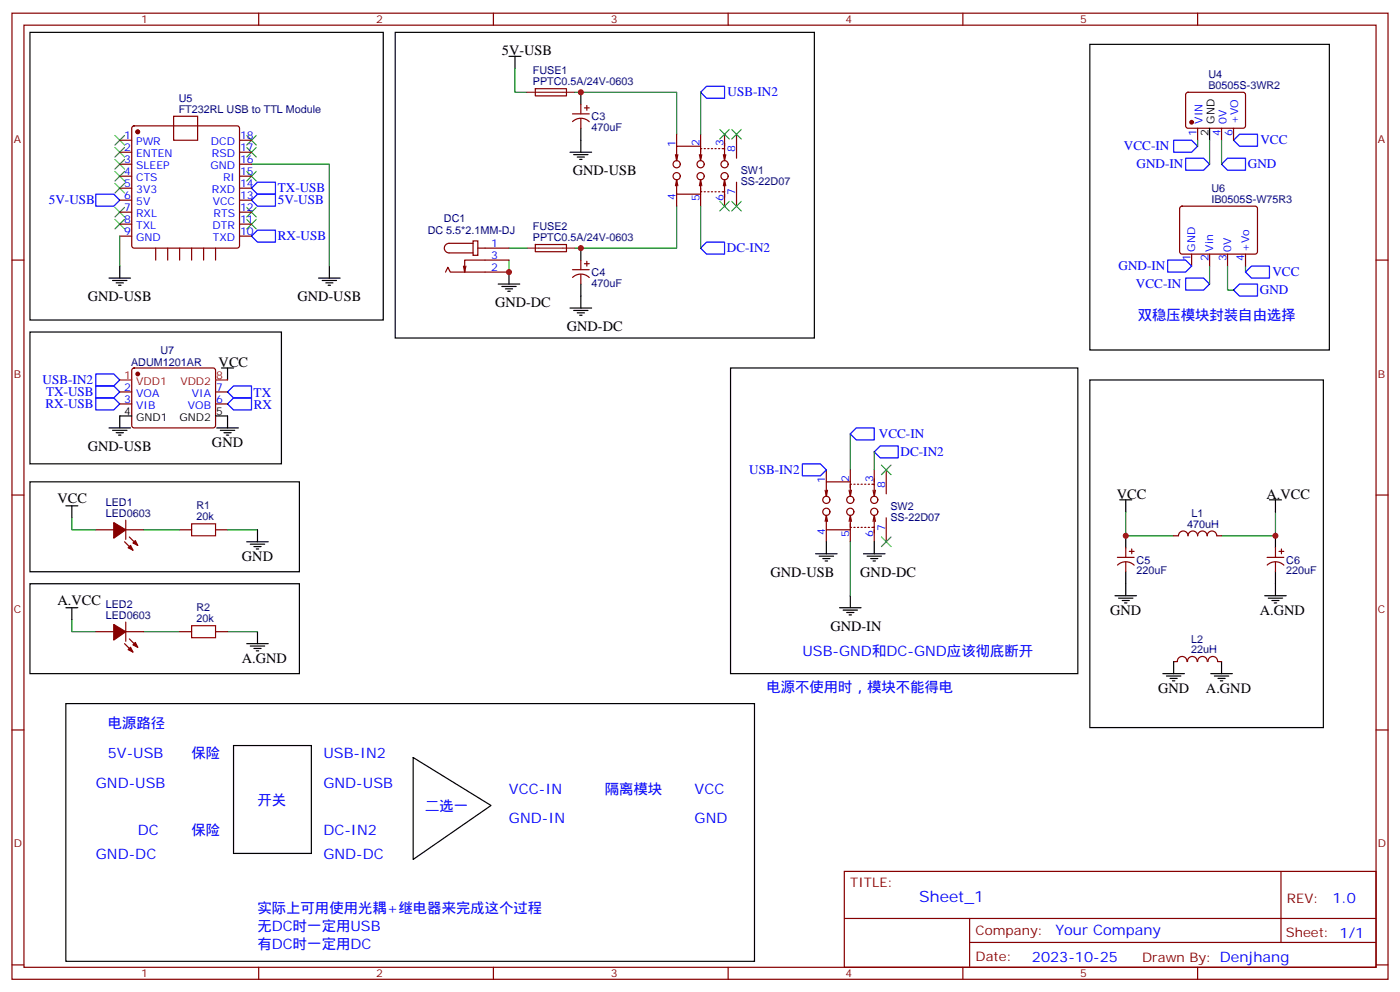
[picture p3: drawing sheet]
<svg xmlns="http://www.w3.org/2000/svg" width="412mm" height="292mm" viewBox="0 0 412 292" stroke-linecap="round" stroke-linejoin="round" font-family="sans-serif">
<g fill="none" stroke="#870000" stroke-width=".35">
<path d="M3.5 3.9h405.4v284.3h-405.4zM7.1 7.4h398.2v277.3h-398.2zM76.2 3.9v3.5M145.3 3.9v3.5M214.5 3.9v3.5M283.6 3.9v3.5M352.8 3.9v3.5M39 37.2l.5-.2h30.3l.5 .2 .3 .5v34.6l-.3 .5-.5 .2h-30.3l-.5-.2-.2-.5v-34.6zM51.2 34.2h7v7.1h-7zM157.7 26.1h9.1l.1 2.1h-9.2zM168.6 33.5h5M168.7 35.8a3.5 3.5 0 0 1 4.9 0"/>
<path d="M171.1 30.7v2.8M171.1 34.9v2.8M172.2 31.8h1.4M172.9 31v1.5M199.3 39.5v3.5M206.4 39.5v5.3M213.4 39.5v4.4M217 39.5v7.1M349.5 27.4l.5-.2h16.5l.4 .7-.1 9.4-.6 .4h-16.5l-.5-.7v-9.1zM352.8 37.7v3.6M359.8 37.7v3.6M363.4 37.7v3.6"/>
<path d="M35.3 41.3h3.5M35.3 44.8h3.5M35.3 48.3h3.5M35.3 51.9h3.5M35.3 55.4h3.5M35.3 58.9h3.5M70.6 41.3h3.5M70.6 44.8h3.5M70.6 48.3h3.5M70.6 51.9h3.5M70.6 55.4h3.5M70.6 58.9h3.5"/>
<path d="M199 45.5l.3 1.8M199.3 52.9v4.2h7.1M199.3 57.1v3.6M199.3 52.9l.4 1.8M199.3 52.9l-.3 1.8M199.7 45.5l-.4 1.8M206 45.5l.4 1.8 .3-1.8M206 54.7l.4-1.8 .3 1.8M206.4 43h-7.1v4.3M206.4 53.6v2.8h.3M206.4 55.4v5.3M206.7 43.7h-.3v2.9"/>
<path d="M207.4 43.7h.4M207.4 56.4h.4M208.5 43.7h.3M208.5 56.4h.3M209.5 43.7h.4M209.5 56.4h.4M210.6 43.7h.4M210.6 56.4h.4M211.7 43.7h.3M211.7 56.4h.3M212.7 43.7h.7v2.9M213.1 45.5l.3 1.8 .4-1.8"/>
<path d="M213.1 54.7l.3-1.8 .4 1.8M213.4 53.6v2.8h-.7M213.4 56.3v4.4M217 53.6v7.1M3.5 76.6h3.6M35.3 62.4h3.5M35.3 66h3.5M35.3 69.5h3.5M45.9 73v3.6M49.4 73v3.6M52.9 73v3.6M56.4 73v3.6"/>
<path d="M60 73v3.6M63.5 73v3.6M70.6 62.4h3.5M70.6 66h3.5M70.6 69.5h3.5M137.2 78.3l-.3 1.8M139.3 70.9h1.5v4.2h-1.5zM139.3 71.6h-7a1.41 1.41 0 0 0-1.4 1.4 1.41 1.41 0 0 0 1.4 1.4h7M140.8 73h9.1M149.9 76.6h-13v3.5l-.4-1.8M157.7 72h9.1l.1 2-9.2 .1zM168.6 79.4h5"/>
<path d="M171.1 76.6v2.8M172.2 77.6h1.4M172.9 76.9v1.4M347.7 60.9l.5-.2h21.8l.4 .7v13l-.7 .4-21.8-.1-.4-.6v-12.7zM351 74.8v3.5M356.3 74.8v3.5M361.6 74.8v3.5M366.9 74.8v3.5M405.3 76.6h3.6M131.2 80.1l.7-1.4 .7 1.4h17.3M168.7 81.6a3.5 3.5 0 0 1 4.9 .1M171.1 80.8v2.8"/>
<path d="M35.3 115.4h3.5M35.3 118.9h3.5M39 108.5l.5-.2h23.3l.5 .2 .2 .5-.1 16.5-.6 .4h-23.6l-.4-.7v-16.2zM63.5 115.4h3.5M63.5 118.9h3.5M243.4 138.3v3.5M250.5 138.3v5.3M257.5 138.3v4.4M261.1 138.3v7M3.5 145.7h3.6M28.2 155.9h5.3M36.7 159.5l2.5 2.4"/>
<path d="M37 153.1v5.6M37 155.9h5.3M38.1 158l2.5 2.5M52.9 155.9h3.5M63.5 155.9h3.5M243.1 144.3l.3 1.7M243.4 151.7v4.2h7.1M243.4 155.9v3.6M243.4 151.7l.4 1.8M243.4 151.7l-.3 1.8M243.8 144.3l-.4 1.7M250.1 144.3l.4 1.7 .3-1.7"/>
<path d="M250.1 153.5l.4-1.8 .3 1.8M250.5 141.8h-7.1v4.2M250.5 152.4v2.8h.3M250.5 154.2v5.3M250.8 142.5h-.3v2.8M251.5 142.5h.4M251.5 155.2h.4M252.6 142.5h.3M252.6 155.2h.3M253.6 142.5h.4M253.6 155.2h.4M254.7 142.5h.4"/>
<path d="M254.7 155.2h.4M255.8 142.5h.3M255.8 155.2h.3M256.8 142.5h.7v2.8M257.2 144.3l.3 1.7 .4-1.7M257.2 153.5l.3-1.8 .4 1.8M257.5 152.4v2.8h-.7M257.5 155v4.5M261.1 152.4v7.1M345.7 157.7h1.4a1.41 1.41 0 0 1 1.5-1.4 1.41 1.41 0 0 1 1.4 1.4 1.41 1.41 0 0 1 1.4-1.4 1.41 1.41 0 0 1 1.4 1.4 1.41 1.41 0 0 1 1.4-1.4 1.41 1.41 0 0 1 1.4 1.4 1.41 1.41 0 0 1 1.4-1.4 1.41 1.41 0 0 1 1.4 1.4h1.4M405.3 145.7h3.6M329.1 164h5"/>
<path d="M329.2 166.3a3.5 3.5 0 0 1 4.9 0M331.6 161.2v2.8M331.6 165.5v2.8M332.7 162.3h1.4M333.4 161.6v1.4M373.2 164h5M373.3 166.3a3.5 3.5 0 0 1 4.9 0M375.7 161.2v2.8M375.7 165.5v2.8M376.8 162.3h1.4M377.5 161.6v1.4M28.2 185.9h5.3"/>
<path d="M36.7 189.4l2.5 2.5M37 183.1v5.6M37 185.9h5.3M38.1 188l2.5 2.5M52.9 185.9h3.5M63.5 185.9h3.5M345.7 194.7h1.1M346.8 194.7a1.41 1.41 0 0 1 1.4-1.5 1.41 1.41 0 0 1 1.4 1.5M349.8 194.7a1.41 1.41 0 0 1 1.4-1.5 1.41 1.41 0 0 1 1.4 1.5M352.8 194.7a1.41 1.41 0 0 1 1.4-1.5 1.41 1.41 0 0 1 1.4 1.5M355.8 194.7a1.41 1.41 0 0 1 1.5-1.5 1.41 1.41 0 0 1 1.4 1.5M358.8 194.7h1"/>
<path d="M3.5 214.8h3.6M405.3 214.8h3.6M248.7 256.5h156.6v28.2h-156.6zM377.3 256.5v20.9M248.7 270.3h156.5M285.6 277.4h119.6M285.6 270.3v14.1M3.5 284h3.6M76.2 284.7v3.5M145.3 284.7v3.5M214.5 284.7v3.5M283.6 284.7v3.5"/>
<path d="M352.8 284.7v3.5M405.3 284h3.6"/>
<circle cx="199.3" cy="51.9" r="1.06"/>
<circle cx="199.3" cy="48.3" r="1.06"/>
<circle cx="206.4" cy="51.9" r="1.06"/>
<circle cx="206.4" cy="48.3" r="1.06"/>
<circle cx="213.4" cy="48.3" r="1.06"/>
<circle cx="213.4" cy="51.9" r="1.06"/>
<circle cx="243.4" cy="150.6" r="1.06"/>
<circle cx="243.4" cy="147.1" r="1.06"/>
<circle cx="250.5" cy="150.6" r="1.06"/>
<circle cx="250.5" cy="147.1" r="1.06"/>
<circle cx="257.5" cy="150.6" r="1.06"/>
<circle cx="257.5" cy="147.1" r="1.06"/>
</g>
<g fill="none" stroke="#000" stroke-width=".35">
<path d="M8.8 9.5h104.1v84.7h-104.1zM116.4 9.5h123.5v90h-123.5zM149.9 16.6h3.6M151.7 16.6v3.5M321 13.1h70.6v89.9h-70.6zM171.1 27.2v3.5M171.1 37.7v7.1M356.3 37.7v3.6M167.9 44.8h6.4M169 45.5h4.2M170 46.2h2.2M170.7 46.9h.7"/>
<path d="M35.3 78.3v3.5M97 78.3v3.5M171.1 73v3.6M8.8 97.7h74.1v38.8h-74.1zM32.1 81.8h6.4M33.2 82.5h4.2M34.2 83.3h2.1M34.9 84h.7M93.8 81.8h6.4M94.9 82.5h4.2M96 83.3h2.1M96.7 84h.7"/>
<path d="M146.8 83.6h6.3M147.8 84.3h4.2M148.9 85h2.1M149.6 85.7h.7M149.9 80.1v3.5M167.9 90.7h6.4M169 91.4h4.2M170 92.1h2.2M170.7 92.8h.7M171.1 83.6v7.1M65.3 108.3h3.5M67 108.3v3.5"/>
<path d="M215.2 108.3h102.3v90h-102.3zM321 111.8h68.8v102.3h-68.8zM32.1 125.9h6.4M33.2 126.6h4.2M34.2 127.4h2.1M34.9 128.1h.7M38.8 122.4h-3.5v3.5M63.5 122.4h3.5v3.5M63.9 125.9h6.3M64.9 126.6h4.2M66 127.4h2.1M66.7 128.1h.7"/>
<path d="M8.8 141.8h79.4v26.5h-79.4zM19.4 148.9h3.5M21.2 148.9v3.5M72.7 159.5h6.3M75.8 155.9v3.6M243.4 159.5v3.5M257.5 159.5v3.5M329.8 147.1h3.6M331.6 147.1v3.5M331.6 157.7v3.5M373.9 147.1h3.6M375.7 147.1v3.5"/>
<path d="M375.7 157.7v3.5M8.8 171.8h79.4v26.5h-79.4zM19.4 178.9h3.5M21.2 178.9v3.5M73.7 160.2h4.3M74.8 160.9h2.1M75.5 161.6h.7M240.2 163h6.4M241.3 163.7h4.2M242.4 164.4h2.1M243.1 165.1h.7M247.3 178.9h6.3"/>
<path d="M248.4 179.6h4.2M250.5 175.3v3.6M254.4 163h6.3M255.4 163.7h4.2M256.5 164.4h2.1M257.2 165.1h.7M328.4 175.3h6.4M329.5 176h4.2M330.6 176.7h2.1M331.3 177.4h.7M331.6 168.3v7M372.5 175.3h6.4"/>
<path d="M373.6 176h4.2M374.6 176.7h2.2M375.4 177.4h.7M375.7 168.3v7M72.7 189.4h6.3M73.7 190.1h4.3M74.8 190.9h2.1M75.5 191.6h.7M75.8 185.9v3.5M249.4 180.3h2.1M250.1 181h.7M342.5 198.3h6.4"/>
<path d="M343.6 199h4.2M344.7 199.7h2.1M345.7 194.7v3.6M356.7 198.3h6.3M357.7 199h4.2M358.8 199.7h2.1M359.8 194.7v3.6M19.4 207.1h202.8v75.8h-202.8zM345.4 200.4h.7M359.5 200.4h.7M121.7 223l22.9 14.1-22.9 15.8z"/>
</g>
<g fill="none" stroke="#00f" stroke-width=".35">
<path d="M208.1 25.4h5.3v3.5h-5.3l-1.7-1.7zM28.2 57.1h5.3l1.8 1.8-1.8 1.8h-5.3zM74.1 55.4l1.7-1.8h5.3v3.5h-5.3zM75.8 57.1h5.3v3.6h-5.3l-1.7-1.8zM345.7 41.3h5.3l1.8 1.7-1.8 1.8h-5.3zM349.2 46.6h5.3l1.8 1.7-1.8 1.8h-5.3zM361.6 46.6h5.3v3.5h-5.3l-1.8-1.8zM363.4 41.3l1.7-1.8h5.3v3.5h-5.3zM74.1 69.5l1.7-1.8h5.3v3.6h-5.3zM206.4 73l1.7-1.7h5.3v3.5h-5.3zM344 76.6h5.2l1.8 1.7-1.8 1.8h-5.2zM349.2 81.8h5.3l1.8 1.8-1.8 1.8h-5.3z"/>
<path d="M365.1 83.6h5.3v3.5h-5.3l-1.7-1.7zM366.9 80.1l1.8-1.8h5.2v3.5h-5.2zM28.2 110.1h5.3l1.8 1.7-1.8 1.8h-5.3zM28.2 113.6h5.3l1.8 1.8-1.8 1.7h-5.3zM28.2 117.1h5.3l1.8 1.8-1.8 1.7h-5.3zM68.8 113.6h5.3v3.5h-5.3l-1.8-1.7zM68.8 117.1h5.3v3.5h-5.3l-1.8-1.7zM236.4 136.5h5.3l1.7 1.8-1.7 1.8h-5.3zM252.2 125.9h5.3v3.6h-5.3l-1.7-1.8zM259.3 131.2h5.3v3.6h-5.3l-1.8-1.8z"/>
</g>
<g fill="#870000" stroke="#870000" stroke-width=".35">
<path d="M33.5 153.8l3.5 2.1-3.5 2.5z"/>
<path d="M38.5 160.5l.7 1.4-1.5-.7z"/>
<path d="M39.2 159.8l.7-.7 .7 1.4z"/>
<path d="M33.5 183.8l3.5 2.1-3.5 2.5z"/>
<path d="M37.7 191.2l.8-.7 .7 1.4z"/>
<path d="M39.2 189.8l.7-.7 .7 1.4z"/>
<circle cx="40.6" cy="110.1" r=".53"/>
<circle cx="40.6" cy="38.8" r=".53"/>
<circle cx="351" cy="36" r=".53"/>
</g>
<path d="M35.3 111.8h3.5M63.5 111.8h3.5" fill="none" stroke="#f00" stroke-width=".35"/>
<g fill="none" stroke="#008700" stroke-width=".35">
<path d="M151.7 20.1v7.1h3.5M169.3 27.2h30v12.3M206.4 27.2v12.3M74.1 48.3h22.9v30M352.8 41.3v1.7M356.3 41.3v7M359.8 41.3v7M35.3 69.5v8.8M149.9 73h5.3M149.9 76.6v3.5M199.3 60.7v12.3h-30M206.4 60.7v12.3"/>
<path d="M356.3 78.3v5.3M361.6 78.3v7.1h1.8M366.9 78.3v1.8M250.5 127.7v10.6M257.5 133v5.3M21.2 152.4v3.5h7M42.3 155.9h10.6M67 155.9h8.8M250.5 159.5v15.8M331.6 150.6v7.1h14.1M375.7 150.6v7.1h-15.9M21.2 182.4v3.5h7"/>
<path d="M42.3 185.9h10.6M67 185.9h8.8"/>
</g>
<path d="M155.2 27.2h14.1M155.2 73h14.1" fill="none" stroke="#8c2424" stroke-width=".35"/>
<g fill="none" stroke="#3c3" stroke-width=".35">
<path d="M33.9 39.9l2.8 2.8M36.7 39.9l-2.8 2.8M72.7 39.9l2.8 2.8M75.5 39.9l-2.8 2.8M212 38.1l2.8 2.8M214.8 38.1l-2.8 2.8M215.5 38.1l2.9 2.8M218.4 38.1l-2.9 2.8M33.9 43.4l2.8 2.8M33.9 46.9l2.8 2.8M33.9 50.4l2.8 2.9M33.9 54l2.8 2.8"/>
<path d="M36.7 43.4l-2.8 2.8M36.7 46.9l-2.8 2.8M36.7 50.4l-2.8 2.9M36.7 54l-2.8 2.8M72.7 43.4l2.8 2.8M72.7 50.4l2.8 2.9M75.5 43.4l-2.8 2.8M75.5 50.4l-2.8 2.9M212 59.3l2.8 2.8M214.8 59.3l-2.8 2.8M215.5 59.3l2.9 2.8M218.4 59.3l-2.9 2.8"/>
<path d="M33.9 61l2.8 2.9M33.9 64.6l2.8 2.8M36.7 61l-2.8 2.9M36.7 64.6l-2.8 2.8M72.7 61l2.8 2.9M72.7 64.6l2.8 2.8M75.5 61l-2.8 2.9M75.5 64.6l-2.8 2.8M259.6 136.9l2.9 2.8M262.5 136.9l-2.9 2.8M259.6 158l2.9 2.9M262.5 158l-2.9 2.9"/>
</g>
<path d="M56.4 154.2h7.1v3.5h-7.1zM56.4 184.1h7.1v3.6h-7.1z" fill="none" stroke="#a10000" stroke-width=".35"/>
<g fill="#c00">
<circle cx="171.1" cy="73" r=".88"/>
<circle cx="171.1" cy="27.2" r=".88"/>
<circle cx="149.9" cy="80.1" r=".88"/>
<circle cx="375.7" cy="157.7" r=".88"/>
<circle cx="331.6" cy="157.7" r=".88"/>
</g>
<path d="M68.8 219.4h22.9v31.8h-22.9z" fill="none" stroke="#000" stroke-width=".35"/>
<text font-size="4.6" fill="#00f" x="270.8" y="265.5">Sheet_1</text>
<g font-size="4.2">
<text x="147.9" y="16.2">5V-USB</text>
<text x="168.7" y="51.5">GND-USB</text>
<text x="25.9" y="88.5">GND-USB</text>
<text x="87.6" y="88.6">GND-USB</text>
<text x="145.8" y="90.3">GND-DC</text>
<text x="167" y="97.4">GND-DC</text>
<text x="64.4" y="107.9">VCC</text>
<text x="62.4" y="131.6">GND</text>
<text x="25.9" y="132.7">GND-USB</text>
<text x="16.9" y="148.2">VCC</text>
<text x="329" y="146.8">VCC</text>
<text x="373.1" y="146.8">A.VCC</text>
<text x="71.3" y="165.1">GND</text>
<text x="227" y="169.7">GND-USB</text>
<text x="253.4" y="169.7">GND-DC</text>
<text x="16.9" y="178.2">A.VCC</text>
<text x="244.6" y="185.6">GND-IN</text>
<text x="327" y="181">GND</text>
<text x="371.1" y="181">A.GND</text>
<text x="71.3" y="195.1">A.GND</text>
<text x="341.1" y="203.9">GND</text>
<text x="355.2" y="203.9">A.GND</text>
</g>
<g font-size="4.2" fill="#00f">
<text x="335.1" y="94.2">双稳压模块封装自由选择</text>
<text x="236.4" y="193">USB-GND和DC-GND应该彻底断开</text>
<text x="225.8" y="203.6">电源不使用时，模块不能得电</text>
<text x="31.7" y="214.1">电源路径</text>
<text x="31.7" y="223">5V-USB</text>
<text x="56.4" y="223">保险</text>
<text x="95.2" y="223">USB-IN2</text>
<text x="28.2" y="231.8">GND-USB</text>
<text x="95.2" y="231.8">GND-USB</text>
<text x="149.9" y="233.5">VCC-IN</text>
<text x="178.2" y="233.5">隔离模块</text>
<text x="204.6" y="233.5">VCC</text>
<text x="75.8" y="237.1">开关</text>
<text x="125.2" y="238.8">二选一</text>
<text x="40.6" y="245.9">DC</text>
<text x="56.4" y="245.9">保险</text>
<text x="95.2" y="245.9">DC-IN2</text>
<text x="149.9" y="242.4">GND-IN</text>
<text x="204.6" y="242.4">GND</text>
<text x="28.2" y="252.9">GND-DC</text>
<text x="95.2" y="252.9">GND-DC</text>
<text x="75.8" y="268.8">实际上可用使用光耦+继电器来完成这个过程</text>
<text x="392.5" y="265.7">1.0</text>
<text x="75.8" y="274.1">无DC时一定用USB</text>
<text x="310.9" y="275.3">Your Company</text>
<text x="75.8" y="279.4">有DC时一定用DC</text>
<text x="304" y="283.1">2023-10-25</text>
</g>
<g font-size="3.9" fill="#00f">
<text x="214.3" y="28.4">USB-IN2</text>
<text x="331.1" y="44.2">VCC-IN</text>
<text x="371.3" y="42.5">VCC</text>
<text x="334.8" y="49.5">GND-IN</text>
<text x="367.6" y="49.5">GND</text>
<text x="81.8" y="56.6">TX-USB</text>
<text x="14.4" y="60.2">5V-USB</text>
<text x="81.8" y="60.2">5V-USB</text>
<text x="81.8" y="70.8">RX-USB</text>
<text x="214.1" y="74.3">DC-IN2</text>
<text x="329.5" y="79.5">GND-IN</text>
<text x="374.8" y="81.3">VCC</text>
<text x="334.6" y="84.8">VCC-IN</text>
<text x="371.1" y="86.6">GND</text>
<text x="12.6" y="113">USB-IN2</text>
<text x="13.6" y="116.6">TX-USB</text>
<text x="74.7" y="116.9">TX</text>
<text x="13.4" y="120.1">RX-USB</text>
<text x="74.7" y="120.5">RX</text>
<text x="258.9" y="128.9">VCC-IN</text>
<text x="265.3" y="134.2">DC-IN2</text>
<text x="220.7" y="139.5">USB-IN2</text>
</g>
<g font-size="3.9" fill="#800">
<text x="250.5" y="261.1">TITLE:</text>
<text x="379.1" y="265.7">REV:</text>
<text x="287.4" y="275.3">Company:</text>
<text x="378.7" y="275.9">Sheet: 1/1</text>
<text x="287.4" y="282.9">Date:</text>
<text x="336.4" y="283">Drawn By: Denjhang</text>
</g>
<g font-size="3.2" fill="#800">
<text x="41.6" y="6.9">1</text>
<text x="110.8" y="6.9">2</text>
<text x="179.9" y="6.9">3</text>
<text x="249.1" y="6.9">4</text>
<text x="318.2" y="6.9">5</text>
<text x="4.1" y="42">A</text>
<text x="405.9" y="42">A</text>
<text x="4.1" y="111.1">B</text>
<text x="405.9" y="111.1">B</text>
<text x="4.1" y="180.3">C</text>
<text x="405.9" y="180.3">C</text>
<text x="4.1" y="249.4">D</text>
<text x="405.9" y="249.4">D</text>
<text x="41.6" y="287.7">1</text>
<text x="110.8" y="287.7">2</text>
<text x="179.9" y="287.7">3</text>
<text x="249.1" y="287.7">4</text>
<text x="318.2" y="287.7">5</text>
</g>
<g font-size="3.2" fill="#000080">
<text x="157" y="21.8">FUSE1</text>
<text x="356" y="22.9">U4</text>
<text x="52.6" y="30">U5</text>
<text x="157" y="25">PPTC0.5A/24V-0603</text>
<text x="356" y="26.1">B0505S-3WR2</text>
<text x="52.6" y="33.2">FT232RL USB to TTL Module</text>
<text x="174.3" y="35.3">C3</text>
<text x="174.3" y="38.5">470uF</text>
<text x="218.2" y="51.2">SW1</text>
<text x="218.2" y="54.4">SS-22D07</text>
<text x="356.8" y="59.6">IB0505S-W75R3</text>
<text x="356.8" y="56.5">U6</text>
<text x="130.8" y="65.4">DC1</text>
<text x="126" y="68.9">DC 5.5*2.1MM-DJ</text>
<text x="157" y="70.9">PPTC0.5A/24V-0603</text>
<text x="157" y="67.7">FUSE2</text>
<text x="174.3" y="81.2">C4</text>
<text x="174.3" y="84.4">470uF</text>
<text x="38.6" y="107.7">ADUM1201AR</text>
<text x="47.3" y="104.2">U7</text>
<text x="31.2" y="148.9">LED1</text>
<text x="57.9" y="149.9">R1</text>
<text x="31.2" y="152">LED0603</text>
<text x="57.9" y="153.1">20k</text>
<text x="262.3" y="153.2">SS-22D07</text>
<text x="262.3" y="150">SW2</text>
<text x="349.7" y="155.3">470uH</text>
<text x="350.9" y="152">L1</text>
<text x="334.8" y="165.9">C5</text>
<text x="378.9" y="165.9">C6</text>
<text x="334.8" y="169.1">220uF</text>
<text x="378.9" y="169.1">220uF</text>
<text x="31.2" y="178.9">LED2</text>
<text x="57.9" y="179.9">R2</text>
<text x="31.2" y="182">LED0603</text>
<text x="57.9" y="183.1">20k</text>
<text x="350.9" y="189.1">L2</text>
<text x="350.9" y="192.1">22uH</text>
</g>
<g font-size="3.2" fill="#00f">
<text x="36.6" y="40.9">1</text>
<text x="70.7" y="40.9">18</text>
<text x="352.4" y="39.9" transform="rotate(-90 352.4 39.9)">1</text>
<text x="354.2" y="36.4" transform="rotate(-90 354.2 36.4)">VIN</text>
<text x="359.5" y="39.9" transform="rotate(-90 359.5 39.9)">4</text>
<text x="361.2" y="36.4" transform="rotate(-90 361.2 36.4)">0V</text>
<text x="363" y="39.9" transform="rotate(-90 363 39.9)">6</text>
<text x="364.8" y="36.4" transform="rotate(-90 364.8 36.4)">+VO</text>
<text x="36.6" y="48">3</text>
<text x="36.6" y="44.4">2</text>
<text x="40.1" y="46.2">ENTEN</text>
<text x="40.1" y="42.7">PWR</text>
<text x="62.1" y="42.7">DCD</text>
<text x="62.4" y="46.2">RSD</text>
<text x="70.7" y="44.4">17</text>
<text x="70.7" y="48">16</text>
<text x="199" y="43.4" transform="rotate(-90 199 43.4)">1</text>
<text x="206" y="43" transform="rotate(-90 206 43)">2</text>
<text x="213.1" y="43" transform="rotate(-90 213.1 43)">3</text>
<text x="216.6" y="44.8" transform="rotate(-90 216.6 44.8)">8</text>
<text x="36.6" y="51.5">4</text>
<text x="40.1" y="53.3">CTS</text>
<text x="40.1" y="49.7">SLEEP</text>
<text x="62" y="49.7">GND</text>
<text x="65.7" y="53.3">RI</text>
<text x="70.7" y="51.5">15</text>
<text x="36.6" y="58.6">6</text>
<text x="36.6" y="55">5</text>
<text x="40.1" y="56.8">3V3</text>
<text x="62.4" y="56.8">RXD</text>
<text x="70.7" y="55">14</text>
<text x="70.7" y="58.6">13</text>
<text x="199" y="58.8" transform="rotate(-90 199 58.8)">4</text>
<text x="206" y="59.2" transform="rotate(-90 206 59.2)">5</text>
<text x="213.1" y="59.2" transform="rotate(-90 213.1 59.2)">6</text>
<text x="216.6" y="57.4" transform="rotate(-90 216.6 57.4)">7</text>
<text x="36.6" y="65.6">8</text>
<text x="36.6" y="62.1">7</text>
<text x="40.1" y="63.9">RXL</text>
<text x="40.1" y="60.3">5V</text>
<text x="62.6" y="60.3">VCC</text>
<text x="62.9" y="63.9">RTS</text>
<text x="70.7" y="62.1">12</text>
<text x="70.7" y="65.6">11</text>
<text x="36.6" y="69.1">9</text>
<text x="40.1" y="70.9">GND</text>
<text x="40.1" y="67.4">TXL</text>
<text x="62.6" y="67.4">DTR</text>
<text x="62.7" y="70.9">TXD</text>
<text x="70.7" y="69.1">10</text>
<text x="144.6" y="72.7">1</text>
<text x="144.6" y="76.2">3</text>
<text x="350.7" y="76.8" transform="rotate(-90 350.7 76.8)">1</text>
<text x="352.1" y="74.1" transform="rotate(-90 352.1 74.1)">GND</text>
<text x="356" y="76.8" transform="rotate(-90 356 76.8)">2</text>
<text x="357.4" y="74.1" transform="rotate(-90 357.4 74.1)">Vin</text>
<text x="361.2" y="76.8" transform="rotate(-90 361.2 76.8)">3</text>
<text x="362.7" y="74.1" transform="rotate(-90 362.7 74.1)">0V</text>
<text x="366.5" y="76.8" transform="rotate(-90 366.5 76.8)">4</text>
<text x="367.9" y="74.1" transform="rotate(-90 367.9 74.1)">+Vo</text>
<text x="144.6" y="79.7">2</text>
<text x="36.6" y="115">2</text>
<text x="36.6" y="118.5">3</text>
<text x="40.1" y="116.8">VOA</text>
<text x="56.5" y="116.8">VIA</text>
<text x="63.7" y="118.5">6</text>
<text x="63.7" y="115">7</text>
<text x="40.1" y="120.3">VIB</text>
<text x="55.4" y="120.3">VOB</text>
<text x="243.1" y="142.2" transform="rotate(-90 243.1 142.2)">1</text>
<text x="250.1" y="141.8" transform="rotate(-90 250.1 141.8)">2</text>
<text x="257.2" y="141.8" transform="rotate(-90 257.2 141.8)">3</text>
<text x="260.7" y="143.6" transform="rotate(-90 260.7 143.6)">8</text>
<text x="243.1" y="157.6" transform="rotate(-90 243.1 157.6)">4</text>
<text x="250.1" y="157.9" transform="rotate(-90 250.1 157.9)">5</text>
<text x="257.2" y="157.9" transform="rotate(-90 257.2 157.9)">6</text>
<text x="260.7" y="156.2" transform="rotate(-90 260.7 156.2)">7</text>
</g>
<g font-size="3.2">
<text x="356" y="39.9" transform="rotate(-90 356 39.9)">2</text>
<text x="357.7" y="36.4" transform="rotate(-90 357.7 36.4)">GND</text>
<text x="36.6" y="122.1">4</text>
<text x="40.1" y="123.8">GND1</text>
<text x="52.9" y="123.8">GND2</text>
<text x="63.7" y="122.1">5</text>
</g>
<g font-size="3.2" fill="#f00">
<text x="36.6" y="111.5">1</text>
<text x="40.1" y="113.2">VDD1</text>
<text x="53.1" y="113.2">VDD2</text>
<text x="63.7" y="111.5">8</text>
</g>
</svg>
